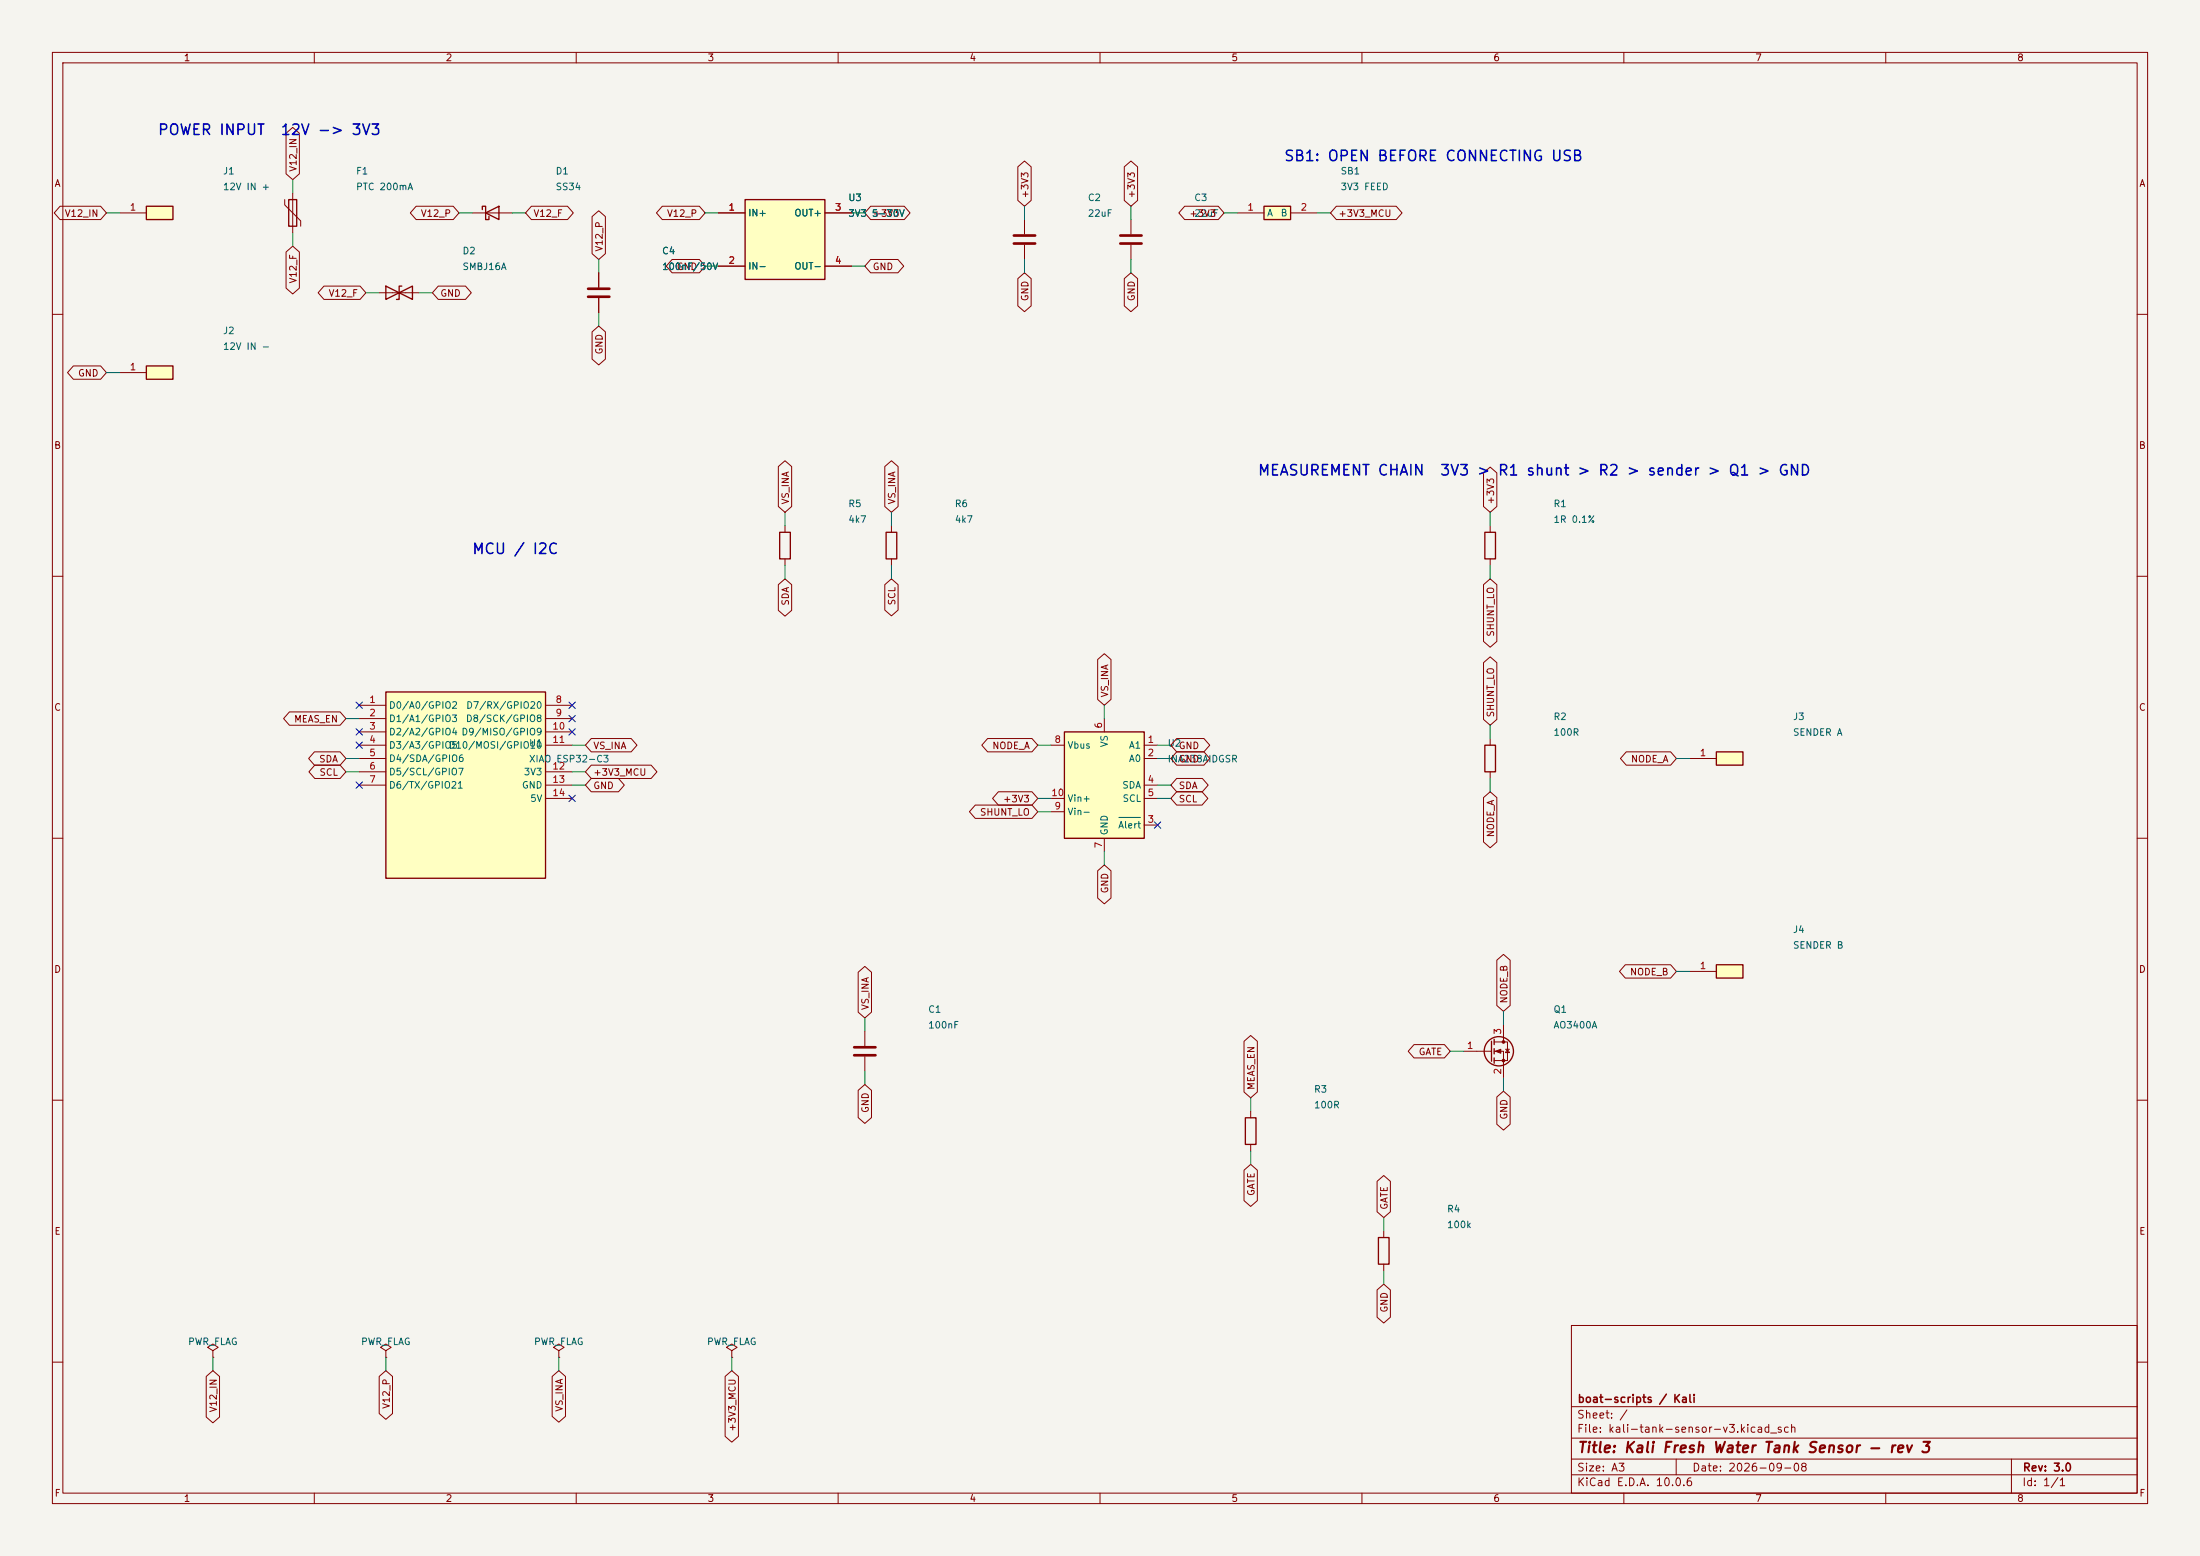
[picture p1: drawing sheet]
<svg xmlns="http://www.w3.org/2000/svg" width="420mm" height="297mm" viewBox="0 0 420 297" stroke-linecap="round" stroke-linejoin="round" font-family="sans-serif">
<path d="M0 0h420v297h-420z" fill="#f5f4ef" stroke="#f5f4ef" stroke-width=".19"/>
<g fill="none" stroke="#840000" stroke-width=".19">
<path d="M10 10h400v277h-400zM12 12h396v273h-396zM60 10v2M110 10v2M160 10v2M210 10v2M260 10v2M310 10v2M360 10v2M215.9 41.9v2.8M215.9 46.7v2.8M10 60h2"/>
<path d="M408 60h2M10 110h2M170.2 100.3v1.3M170.2 106.7v1.3M408 110h2M10 160h2M284.5 141v1.2M284.5 147.3v1.3M408 160h2M10 210h2M408 210h2M40.6 257.8l1.1-.6-1.1-.7-1 .7 1 .6v1.3"/>
<path d="M40.6 259.1h.1M73.7 257.8l1-.6-1-.7-1.1 .7 1.1 .6v1.3M73.7 259.1h.1M106.7 257.8l1-.6-1-.7-1 .7 1 .6v1.3M106.7 259.1h.1M139.7 257.8l1-.6-1-.7-1 .7 1 .6v1.3M139.7 259.1h.1M300 253h108v32h-108zM10 260h2M300 278.5h108M300 274.5h108M300 268.5h108"/>
<path d="M320 278.5v3M384 278.5v6.5M408 260h2M60 285v2M110 285v2M160 285v2M210 285v2M260 285v2M300 281.5h108M310 285v2M360 285v2"/>
</g>
<path d="M169.2 101.6h2v5.1h-2zM283.5 142.2h2v5.1h-2z" fill="none" stroke="#840000" stroke-width=".25"/>
<path d="M213.9 45h4M213.9 46.5h4" fill="none" stroke="#840000" stroke-width=".51"/>
<path d="M241.3 39.4h5.1v2.5h-5.1z" fill="#ffffc2"/>
<path d="M241.3 39.4h5.1v2.5h-5.1z" fill="none" stroke="#840000" stroke-width=".25"/>
<path d="M236.2 40.6h5.1M246.4 40.6h5.1" fill="none" stroke="#840000" stroke-width=".19"/>
<path d="M203.2 139.7h15.2v20.3h-15.2z" fill="#ffffc2"/>
<g fill="none" stroke="#840000" stroke-width=".25">
<path d="M203.2 139.7h15.2v20.3h-15.2zM284.7 198.8v3.8M285.2 198.4v1M237.7 213.4h2.1v5h-2.1zM285.2 200.2v1M285.2 201.9v1M263.1 236.2h2.1v5.1h-2.1z"/>
<circle cx="286.1" cy="200.7" r="2.79"/>
</g>
<g fill="none" stroke="#840000" stroke-width=".19">
<path d="M210.8 137.2v2.5M200.7 142.2h2.5M200.7 152.4h2.5M200.7 154.9h2.5M218.4 142.2h2.6M218.4 144.8h2.6M218.4 157.5h2.6M218.4 149.9h2.6M218.4 152.4h2.6M210.8 160v2.6M165.1 196.9v2.7M285.2 198.9h2.6v3.5h-2.6"/>
<path d="M287 195.6v3.3M165.1 201.7v2.8M238.8 212.1v1.3M238.8 218.4v1.3M279.4 200.7h5.3M285.2 200.7h1.8v5M287.4 200.3h.8M287.8 200.3l.4 .6h-.8zM264.2 234.9v1.3M264.2 241.3v1.3"/>
</g>
<path d="M213.6 156h4.1" fill="none" stroke="#006464" stroke-width=".19"/>
<g fill="#840000" stroke="#840000" stroke-width=".19">
<path d="M285.5 200.7l1-.4v.7z"/>
<circle cx="287" cy="198.9" r=".25"/>
<circle cx="287" cy="202.4" r=".25"/>
</g>
<path d="M163.1 199.9h4M163.1 201.4h4" fill="none" stroke="#840000" stroke-width=".51"/>
<path d="M327.7 184.2h5v2.5h-5z" fill="#ffffc2"/>
<path d="M327.7 184.2h5v2.5h-5z" fill="none" stroke="#840000" stroke-width=".25"/>
<path d="M322.6 185.4h5.1" fill="none" stroke="#840000" stroke-width=".19"/>
<path d="M327.7 143.5h5v2.6h-5z" fill="#ffffc2"/>
<path d="M327.7 143.5h5v2.6h-5z" fill="none" stroke="#840000" stroke-width=".25"/>
<path d="M322.6 144.8h5.1" fill="none" stroke="#840000" stroke-width=".19"/>
<path d="M73.7 132.1h30.4v35.5h-30.4z" fill="#ffffc2"/>
<path d="M148.8 101.6h2.1v5.1h-2.1zM73.7 132.1h30.4v35.5h-30.4z" fill="none" stroke="#840000" stroke-width=".25"/>
<g fill="none" stroke="#840000" stroke-width=".19">
<path d="M149.9 100.3v1.3M149.9 106.7v1.3M68.6 134.6h5.1M68.6 137.2h5.1M68.6 139.7h5.1M104.1 134.6h5.1M104.1 137.2h5.1M104.1 139.7h5.1M68.6 142.2h5.1M68.6 144.8h5.1M68.6 147.3h5.1M68.6 149.9h5.1"/>
<path d="M104.1 142.2h5.1M104.1 147.3h5.1M104.1 149.9h5.1M104.1 152.4h5.1"/>
</g>
<path d="M142.2 38.1h15.3v15.2h-15.3z" fill="#ffffc2"/>
<path d="M55.1 38.1h1.5v5.1h-1.5zM142.2 38.1h15.3v15.2h-15.3z" fill="none" stroke="#840000" stroke-width=".25"/>
<path d="M54.4 38.1v1l3 3.1v1M55.9 36.8v7.7M137.2 40.6h5M137.2 50.8h5M157.5 40.6h5.1M157.5 50.8h5.1" fill="none" stroke="#840000" stroke-width=".19"/>
<path d="M27.9 69.9h5.1v2.5h-5.1z" fill="#ffffc2"/>
<path d="M27.9 69.9h5.1v2.5h-5.1z" fill="none" stroke="#840000" stroke-width=".25"/>
<path d="M22.9 71.1h5" fill="none" stroke="#840000" stroke-width=".19"/>
<path d="M27.9 39.4h5.1v2.5h-5.1z" fill="#ffffc2"/>
<path d="M27.9 39.4h5.1v2.5h-5.1zM73.7 54.6v2.6l5-2.6v2.6zM76.7 54.6h-.5v2.6h-.5M92.1 40v-.6h.6v2.5h.6v-.6M92.7 40.6l2.5-1.2v2.5zM283.5 101.6h2v5.1h-2z" fill="none" stroke="#840000" stroke-width=".25"/>
<g fill="none" stroke="#840000" stroke-width=".19">
<path d="M11.5 39.4h7.7l1.1 1.2-1.1 1.3h-7.7l-1.1-1.3zM54.6 25.4l1.3-1.1 1.3 1.1v7.8l-1.3 1.1-1.3-1.1zM79.4 39.4h7.1l1.1 1.2-1.1 1.3h-7.1l-1.1-1.3zM101.4 39.4h6.9l1.2 1.2-1.2 1.3h-6.9l-1.1-1.3zM126.4 39.4h7.1l1.1 1.2-1.1 1.3h-7.1l-1.1-1.3zM166.2 39.4h6.4l1.1 1.2-1.1 1.3h-6.4l-1.1-1.3zM194.3 31.8l1.3-1.1 1.3 1.1v6.5l-1.3 1.1-1.3-1.1zM214.6 31.8l1.3-1.1 1.3 1.1v6.5l-1.3 1.1-1.3-1.1zM226.2 39.4h6.4l1.1 1.2-1.1 1.3h-6.4l-1.2-1.3zM255.1 39.4h11.4l1.2 1.2-1.2 1.3h-11.4l-1.1-1.3zM22.9 40.6h5M54.6 48.1l1.3-1.1 1.3 1.1v6.9l-1.3 1.1-1.3-1.1z"/>
<path d="M61.8 54.6h6.9l1.1 1.3-1.1 1.3h-6.9l-1.1-1.3zM72.4 55.9h7.6M83.7 54.6h5.2l1.1 1.3-1.1 1.3h-5.2l-1.2-1.3zM90.2 40.6h7.6M113 41.3l1.3-1.1 1.3 1.1v7.1l-1.3 1.1-1.3-1.1zM114.3 52.1v2.8M114.3 56.9v2.8M128.3 49.5h5.2l1.1 1.3-1.1 1.3h-5.2l-1.1-1.3zM137.2 40.6h5M137.2 50.8h5M157.5 40.6h5.1M157.5 50.8h5.1"/>
<path d="M166.2 49.5h5.2l1.1 1.3-1.1 1.3h-5.2l-1.1-1.3zM194.3 53.2l1.3-1.1 1.3 1.1v5.2l-1.3 1.1-1.3-1.1zM195.6 41.9v2.8M195.6 46.7v2.8M214.6 53.2l1.3-1.1 1.3 1.1v5.2l-1.3 1.1-1.3-1.1zM14 69.8h5.2l1.1 1.3-1.1 1.3h-5.2l-1.1-1.3zM113 63.3l1.3-1.1 1.3 1.1v5.2l-1.3 1.2-1.3-1.2zM148.6 89.1l1.3-1.2 1.2 1.2v7.6l-1.2 1.1-1.3-1.1zM168.9 89.1l1.3-1.2 1.3 1.2v7.6l-1.3 1.1-1.3-1.1zM283.2 90.3l1.3-1.1 1.3 1.1v6.4l-1.3 1.1-1.3-1.1zM148.6 111.6l1.3-1.1 1.2 1.1v4.9l-1.2 1.1-1.3-1.1zM168.9 111.6l1.3-1.1 1.3 1.1v4.8l-1.3 1.2-1.3-1.2z"/>
<path d="M283.2 111.6l1.3-1.1 1.3 1.1v10.8l-1.3 1.1-1.3-1.1zM284.5 100.3v1.3M284.5 106.7v1.3M55.2 135.9h9.7l1.1 1.3-1.1 1.2h-9.7l-1.1-1.2zM209.5 125.9l1.3-1.1 1.3 1.1v7.6l-1.3 1.1-1.3-1.1zM283.2 126.5l1.3-1.1 1.3 1.1v10.8l-1.3 1.1-1.3-1.1zM60 143.5h4.9l1.1 1.3-1.1 1.3h-4.9l-1.1-1.3zM60.1 146h4.8l1.1 1.3-1.1 1.3h-4.8l-1.1-1.3zM112.9 146h11.4l1.1 1.3-1.1 1.3h-11.4l-1.1-1.3zM112.9 148.6h5.2l1.1 1.3-1.1 1.2h-5.2l-1.1-1.2zM112.9 141h7.6l1.1 1.2-1.1 1.3h-7.6l-1.1-1.3zM186.2 153.7h10.8l1.1 1.2-1.1 1.3h-10.8l-1.1-1.3z"/>
<path d="M188.5 141h8.5l1.1 1.2-1.1 1.3h-8.5l-1.1-1.3zM190.6 151.1h6.4l1.1 1.3-1.1 1.3h-6.4l-1.1-1.3zM224.6 141h5.2l1.1 1.2-1.1 1.3h-5.2l-1.1-1.3zM224.6 151.1h4.9l1.1 1.3-1.1 1.3h-4.9l-1.1-1.3zM224.6 148.6h4.9l1.1 1.3-1.1 1.2h-4.9l-1.1-1.2zM224.6 143.5h5.2l1.1 1.3-1.1 1.3h-5.2l-1.1-1.3zM283.2 152.2l1.3-1.1 1.3 1.1v8.5l-1.3 1.1-1.3-1.1zM310.5 143.5h8.4l1.1 1.3-1.1 1.3h-8.4l-1.2-1.3zM209.5 166.2l1.3-1.1 1.3 1.1v5.2l-1.3 1.1-1.3-1.1zM163.8 185.6l1.3-1.1 1.3 1.1v7.6l-1.3 1.1-1.3-1.1zM237.5 198.8l1.3-1.2 1.2 1.2v9.6l-1.2 1.2-1.3-1.2zM269.9 199.4h5.8l1.2 1.3-1.2 1.2h-5.8l-1.1-1.2z"/>
<path d="M285.7 183.3l1.3-1.1 1.3 1.1v8.6l-1.3 1.1-1.3-1.1zM310.3 184.1h8.6l1.1 1.3-1.1 1.3h-8.6l-1.1-1.3zM163.8 208.1l1.3-1.1 1.3 1.1v5.2l-1.3 1.1-1.3-1.1zM285.7 209.4l1.3-1.1 1.3 1.1v5.2l-1.3 1.1-1.3-1.1zM237.5 223.4l1.3-1.2 1.2 1.2v5.8l-1.2 1.1-1.3-1.1zM262.9 225.5l1.3-1.1 1.2 1.1v5.8l-1.2 1.1-1.3-1.1zM262.9 246.2l1.3-1.1 1.2 1.1v5.2l-1.2 1.1-1.3-1.1zM39.4 262.7l1.2-1.1 1.3 1.1v7.8l-1.3 1.1-1.2-1.1zM72.4 262.7l1.3-1.1 1.2 1.1v7.1l-1.2 1.1-1.3-1.1zM105.4 262.7l1.3-1.1 1.3 1.1v7.7l-1.3 1.1-1.3-1.1zM138.4 262.7l1.3-1.1 1.3 1.1v11.5l-1.3 1.1-1.3-1.1z"/>
</g>
<path d="M112.3 55.1h4M112.3 56.6h4M193.5 45h4.1M193.5 46.5h4.1" fill="none" stroke="#840000" stroke-width=".51"/>
<g fill="none" stroke="#009600" stroke-width=".19">
<path d="M55.9 34.3v2.5M195.6 39.4v2.5M215.9 39.4v2.5M20.3 40.6h2.6M55.9 44.5v2.5M69.8 55.9h2.6M80 55.9h2.5M87.6 40.6h2.6M97.8 40.6h2.5M114.3 49.5v2.6M114.3 59.7v2.5M134.6 40.6h2.6"/>
<path d="M134.6 50.8h2.6M162.6 40.6h2.5M162.6 50.8h2.5M195.6 49.5v2.6M215.9 49.5v2.6M233.7 40.6h2.5M251.5 40.6h2.5M20.3 71.1h2.6M149.9 97.8v2.5M170.2 97.8v2.5M284.5 97.8v2.5M149.9 108v2.5"/>
<path d="M170.2 108v2.5M284.5 108v2.5M66 137.2h2.6M210.8 134.6v2.6M284.5 138.4v2.6M66 144.8h2.6M66 147.3h2.6M109.2 142.2h2.6M109.2 149.9h2.6M109.2 147.3h2.6M198.1 142.2h2.6M198.1 152.4h2.6"/>
<path d="M198.1 154.9h2.6M221 144.8h2.5M221 142.2h2.5M221 152.4h2.5M221 149.9h2.5M284.5 148.6v2.5M320 144.8h2.6M210.8 162.6v2.5M165.1 194.3v2.6M287 193v2.6M320 185.4h2.6M165.1 204.5v2.5"/>
<path d="M238.8 209.6v2.5M238.8 219.7v2.5M276.9 200.7h2.5M287 205.7v2.6M264.2 232.4v2.5M40.6 259.1v2.5M73.7 259.1v2.5M106.7 259.1v2.5M139.7 259.1v2.5M264.2 242.6v2.5"/>
</g>
<g fill="none" stroke="#000084" stroke-width=".19">
<path d="M68 139.1l1.2 1.2M68 134l1.2 1.2M69.2 139.1l-1.2 1.2M69.2 134l-1.2 1.2M108.6 134l1.2 1.2M108.6 136.6l1.2 1.2M108.6 139.1l1.2 1.2M109.8 134l-1.2 1.2M109.8 136.6l-1.2 1.2M109.8 139.1l-1.2 1.2M68 149.3l1.2 1.2M68 141.6l1.2 1.2"/>
<path d="M69.2 149.3l-1.2 1.2M69.2 141.6l-1.2 1.2M108.6 151.8l1.2 1.2M109.8 151.8l-1.2 1.2M220.4 156.9l1.2 1.2M221.6 156.9l-1.2 1.2"/>
</g>
<g font-size="2" fill="#0000c2">
<text x="30" y="26.3">POWER INPUT</text>
<text x="53.4" y="26.3">12V -&gt; 3V3</text>
<text x="245" y="31.3">SB1: OPEN BEFORE CONNECTING USB</text>
<text x="240" y="91.3">MEASUREMENT CHAIN</text>
<text x="274.8" y="91.3">3V3 &gt;</text>
<text x="285.8" y="91.3">R1 shunt &gt; R2 &gt; sender &gt; Q1 &gt; GND</text>
<text x="90" y="106.3">MCU / I2C</text>
</g>
<text font-size="2" fill="#840000" x="301" y="277.8">Title: Kali Fresh Water Tank Sensor - rev 3</text>
<g font-size="1.5" fill="#840000">
<text x="301" y="268.1">boat-scripts / Kali</text>
<text x="300.9" y="273.8">File: kali-tank-sensor-v3.kicad_sch</text>
<text x="300.9" y="271.1">Sheet: /</text>
<text x="300.9" y="281.2">Size: A3</text>
<text x="322.9" y="281.2">Date: 2026-09-08</text>
<text x="386" y="281.2">Rev: 3.0</text>
<text x="300.9" y="284">KiCad E.D.A. 10.0.6</text>
<text x="385.9" y="284">Id: 1/1</text>
</g>
<g font-size="1.3" fill="#840000">
<text x="35" y="12">1</text>
<text x="85" y="12">2</text>
<text x="135" y="12">3</text>
<text x="185" y="12">4</text>
<text x="235" y="12">5</text>
<text x="285" y="12">6</text>
<text x="335" y="12">7</text>
<text x="385" y="12">8</text>
<text x="10.3" y="36">A</text>
<text x="56.9" y="32.9" transform="rotate(-90 56.9 32.9)">V12_IN</text>
<text x="408.3" y="36">A</text>
<text x="12.3" y="41.7">V12_IN</text>
<text x="80.2" y="41.7">V12_P</text>
<text x="101.7" y="41.7">V12_F</text>
<text x="127.2" y="41.7">V12_P</text>
<text x="166.5" y="41.7">+3V3</text>
<text x="196.6" y="38" transform="rotate(-90 196.6 38)">+3V3</text>
<text x="217" y="38" transform="rotate(-90 217 38)">+3V3</text>
<text x="226.9" y="41.7">+3V3</text>
<text x="255.4" y="41.7">+3V3_MCU</text>
<text x="115.4" y="48.1" transform="rotate(-90 115.4 48.1)">V12_P</text>
<text x="129.1" y="51.9">GND</text>
<text x="166.5" y="51.9">GND</text>
<text x="56.9" y="54.2" transform="rotate(-90 56.9 54.2)">V12_F</text>
<text x="62.6" y="56.9">V12_F</text>
<text x="84" y="56.9">GND</text>
<text x="196.6" y="57.6" transform="rotate(-90 196.6 57.6)">GND</text>
<text x="217" y="57.6" transform="rotate(-90 217 57.6)">GND</text>
<text x="115.4" y="67.8" transform="rotate(-90 115.4 67.8)">GND</text>
<text x="14.8" y="72.2">GND</text>
<text x="10.2" y="86">B</text>
<text x="408.2" y="86">B</text>
<text x="150.9" y="96.4" transform="rotate(-90 150.9 96.4)">VS_INA</text>
<text x="171.2" y="96.4" transform="rotate(-90 171.2 96.4)">VS_INA</text>
<text x="285.5" y="96.4" transform="rotate(-90 285.5 96.4)">+3V3</text>
<text x="150.9" y="115.7" transform="rotate(-90 150.9 115.7)">SDA</text>
<text x="171.2" y="115.7" transform="rotate(-90 171.2 115.7)">SCL</text>
<text x="285.5" y="121.6" transform="rotate(-90 285.5 121.6)">SHUNT_LO</text>
<text x="10.2" y="136">C</text>
<text x="211.9" y="133.2" transform="rotate(-90 211.9 133.2)">VS_INA</text>
<text x="285.5" y="137" transform="rotate(-90 285.5 137)">SHUNT_LO</text>
<text x="408.2" y="136">C</text>
<text x="56" y="138.2">MEAS_EN</text>
<text x="113.2" y="143.3">VS_INA</text>
<text x="189.3" y="143.3">NODE_A</text>
<text x="224.9" y="143.3">GND</text>
<text x="60.8" y="145.8">SDA</text>
<text x="60.9" y="148.4">SCL</text>
<text x="113.2" y="148.4">+3V3_MCU</text>
<text x="224.9" y="145.8">GND</text>
<text x="311.2" y="145.8">NODE_A</text>
<text x="113.2" y="150.9">GND</text>
<text x="187" y="156">SHUNT_LO</text>
<text x="191.4" y="153.5">+3V3</text>
<text x="224.9" y="153.5">SCL</text>
<text x="224.9" y="150.9">SDA</text>
<text x="285.5" y="159.9" transform="rotate(-90 285.5 159.9)">NODE_A</text>
<text x="211.9" y="170.6" transform="rotate(-90 211.9 170.6)">GND</text>
<text x="10.2" y="186">D</text>
<text x="408.2" y="186">D</text>
<text x="288.1" y="191.6" transform="rotate(-90 288.1 191.6)">NODE_B</text>
<text x="311.1" y="186.5">NODE_B</text>
<text x="166.2" y="192.9" transform="rotate(-90 166.2 192.9)">VS_INA</text>
<text x="270.7" y="201.7">GATE</text>
<text x="239.8" y="208.1" transform="rotate(-90 239.8 208.1)">MEAS_EN</text>
<text x="166.2" y="212.5" transform="rotate(-90 166.2 212.5)">GND</text>
<text x="288.1" y="213.8" transform="rotate(-90 288.1 213.8)">GND</text>
<text x="239.8" y="228.4" transform="rotate(-90 239.8 228.4)">GATE</text>
<text x="265.2" y="231" transform="rotate(-90 265.2 231)">GATE</text>
<text x="10.3" y="236">E</text>
<text x="408.3" y="236">E</text>
<text x="265.2" y="250.6" transform="rotate(-90 265.2 250.6)">GND</text>
<text x="41.7" y="269.7" transform="rotate(-90 41.7 269.7)">V12_IN</text>
<text x="74.7" y="269" transform="rotate(-90 74.7 269)">V12_P</text>
<text x="107.7" y="269.6" transform="rotate(-90 107.7 269.6)">VS_INA</text>
<text x="140.8" y="273.4" transform="rotate(-90 140.8 273.4)">+3V3_MCU</text>
<text x="10.3" y="286">F</text>
<text x="35" y="287">1</text>
<text x="85" y="287">2</text>
<text x="135" y="287">3</text>
<text x="185" y="287">4</text>
<text x="235" y="287">5</text>
<text x="285" y="287">6</text>
<text x="335" y="287">7</text>
<text x="385" y="287">8</text>
<text x="408.3" y="286">F</text>
</g>
<g font-size="1.3" fill="#006464">
<text x="42.5" y="33.6">J1</text>
<text x="67.9" y="33.6">F1</text>
<text x="106" y="33.6">D1</text>
<text x="255.8" y="33.6">SB1</text>
<text x="42.5" y="36.6">12V IN +</text>
<text x="67.9" y="36.6">PTC 200mA</text>
<text x="106" y="36.6">SS34</text>
<text x="142.7" y="41.6">IN+</text>
<text x="151.5" y="41.6">OUT+</text>
<text x="161.8" y="38.7">U3</text>
<text x="161.8" y="41.7">3V3 5-30V</text>
<text x="207.6" y="38.7">C2</text>
<text x="207.6" y="41.7">22uF</text>
<text x="227.9" y="38.7">C3</text>
<text x="227.9" y="41.7">22uF</text>
<text x="241.8" y="41.6">A</text>
<text x="244.4" y="41.6">B</text>
<text x="255.8" y="36.6">3V3 FEED</text>
<text x="88.2" y="48.8">D2</text>
<text x="88.2" y="51.8">SMBJ16A</text>
<text x="126.3" y="48.8">C4</text>
<text x="126.3" y="51.8">100nF/50V</text>
<text x="142.7" y="51.8">IN-</text>
<text x="151.5" y="51.8">OUT-</text>
<text x="42.5" y="64.1">J2</text>
<text x="42.5" y="67.1">12V IN -</text>
<text x="161.8" y="97.1">R5</text>
<text x="161.8" y="100.1">4k7</text>
<text x="182.2" y="97.1">R6</text>
<text x="182.2" y="100.1">4k7</text>
<text x="296.5" y="97.1">R1</text>
<text x="296.5" y="100.1">1R 0.1%</text>
<text x="74.1" y="135.6">D0/A0/GPIO2</text>
<text x="88.9" y="135.6">D7/RX/GPIO20</text>
<text x="296.5" y="137.7">R2</text>
<text x="342.2" y="137.7">J3</text>
<text x="74.1" y="138.1">D1/A1/GPIO3</text>
<text x="74.1" y="140.7">D2/A2/GPIO4 D9/MISO/GPIO9</text>
<text x="74.1" y="143.2">D3/A3/GPIO5</text>
<text x="85.6" y="143.2">D10/MOSI/GPIO10</text>
<text x="88.8" y="138.1">D8/SCK/GPIO8</text>
<text x="100.9" y="142.8">U1</text>
<text x="203.7" y="143.2">Vbus</text>
<text x="211.8" y="142.7" transform="rotate(-90 211.8 142.7)">VS</text>
<text x="215.4" y="143.2">A1</text>
<text x="222.8" y="142.8">U2</text>
<text x="296.5" y="140.7">100R</text>
<text x="342.2" y="140.7">SENDER A</text>
<text x="74.1" y="145.7">D4/SDA/GPIO6</text>
<text x="74.1" y="148.3">D5/SCL/GPIO7</text>
<text x="99.9" y="148.3">3V3</text>
<text x="100.9" y="145.8">XIAO ESP32-C3</text>
<text x="215.4" y="145.7">A0</text>
<text x="222.8" y="145.8">INA238AIDGSR</text>
<text x="74.1" y="150.8">D6/TX/GPIO21</text>
<text x="99.5" y="150.8">GND</text>
<text x="101.1" y="153.4">5V</text>
<text x="203.7" y="155.9">Vin-</text>
<text x="203.7" y="153.4">Vin+</text>
<text x="214.1" y="150.8">SDA</text>
<text x="214.2" y="153.4">SCL</text>
<text x="211.8" y="159.5" transform="rotate(-90 211.8 159.5)">GND</text>
<text x="213.4" y="158.4">Alert</text>
<text x="342.2" y="178.4">J4</text>
<text x="342.2" y="181.4">SENDER B</text>
<text x="177.1" y="193.6">C1</text>
<text x="177.1" y="196.6">100nF</text>
<text x="296.5" y="193.6">Q1</text>
<text x="296.5" y="196.6">AO3400A</text>
<text x="250.7" y="208.9">R3</text>
<text x="250.7" y="211.9">100R</text>
<text x="276.1" y="231.7">R4</text>
<text x="276.1" y="234.7">100k</text>
<text x="35.8" y="257">PWR_FLAG</text>
<text x="68.8" y="257">PWR_FLAG</text>
<text x="101.8" y="257">PWR_FLAG</text>
<text x="134.9" y="257">PWR_FLAG</text>
</g>
<g font-size="1.3" fill="#a90000">
<text x="24.7" y="40.5">1</text>
<text x="139" y="40.5">1</text>
<text x="159.3" y="40.5">3</text>
<text x="238" y="40.5">1</text>
<text x="248.2" y="40.5">2</text>
<text x="139" y="50.7">2</text>
<text x="159.3" y="50.7">4</text>
<text x="24.7" y="71">1</text>
<text x="70.4" y="134.5">1</text>
<text x="70.4" y="137">2</text>
<text x="105.9" y="134.5">8</text>
<text x="105.9" y="137">9</text>
<text x="70.4" y="139.6">3</text>
<text x="70.4" y="142.1">4</text>
<text x="105.3" y="139.6">10</text>
<text x="105.3" y="142.1">11</text>
<text x="201.2" y="142.1">8</text>
<text x="210.7" y="139.2" transform="rotate(-90 210.7 139.2)">6</text>
<text x="219" y="142.1">1</text>
<text x="70.4" y="144.6">5</text>
<text x="70.4" y="147.2">6</text>
<text x="70.4" y="149.7">7</text>
<text x="105.3" y="147.2">12</text>
<text x="105.3" y="149.7">13</text>
<text x="219" y="144.6">2</text>
<text x="219" y="149.7">4</text>
<text x="324.4" y="144.6">1</text>
<text x="105.3" y="152.3">14</text>
<text x="200.6" y="152.3">10</text>
<text x="201.2" y="154.8">9</text>
<text x="219" y="152.3">5</text>
<text x="219" y="157.3">3</text>
<text x="210.7" y="162" transform="rotate(-90 210.7 162)">7</text>
<text x="324.4" y="185.3">1</text>
<text x="286.9" y="197.6" transform="rotate(-90 286.9 197.6)">3</text>
<text x="279.9" y="200.5">1</text>
<text x="286.9" y="205.2" transform="rotate(-90 286.9 205.2)">2</text>
</g>
</svg>
